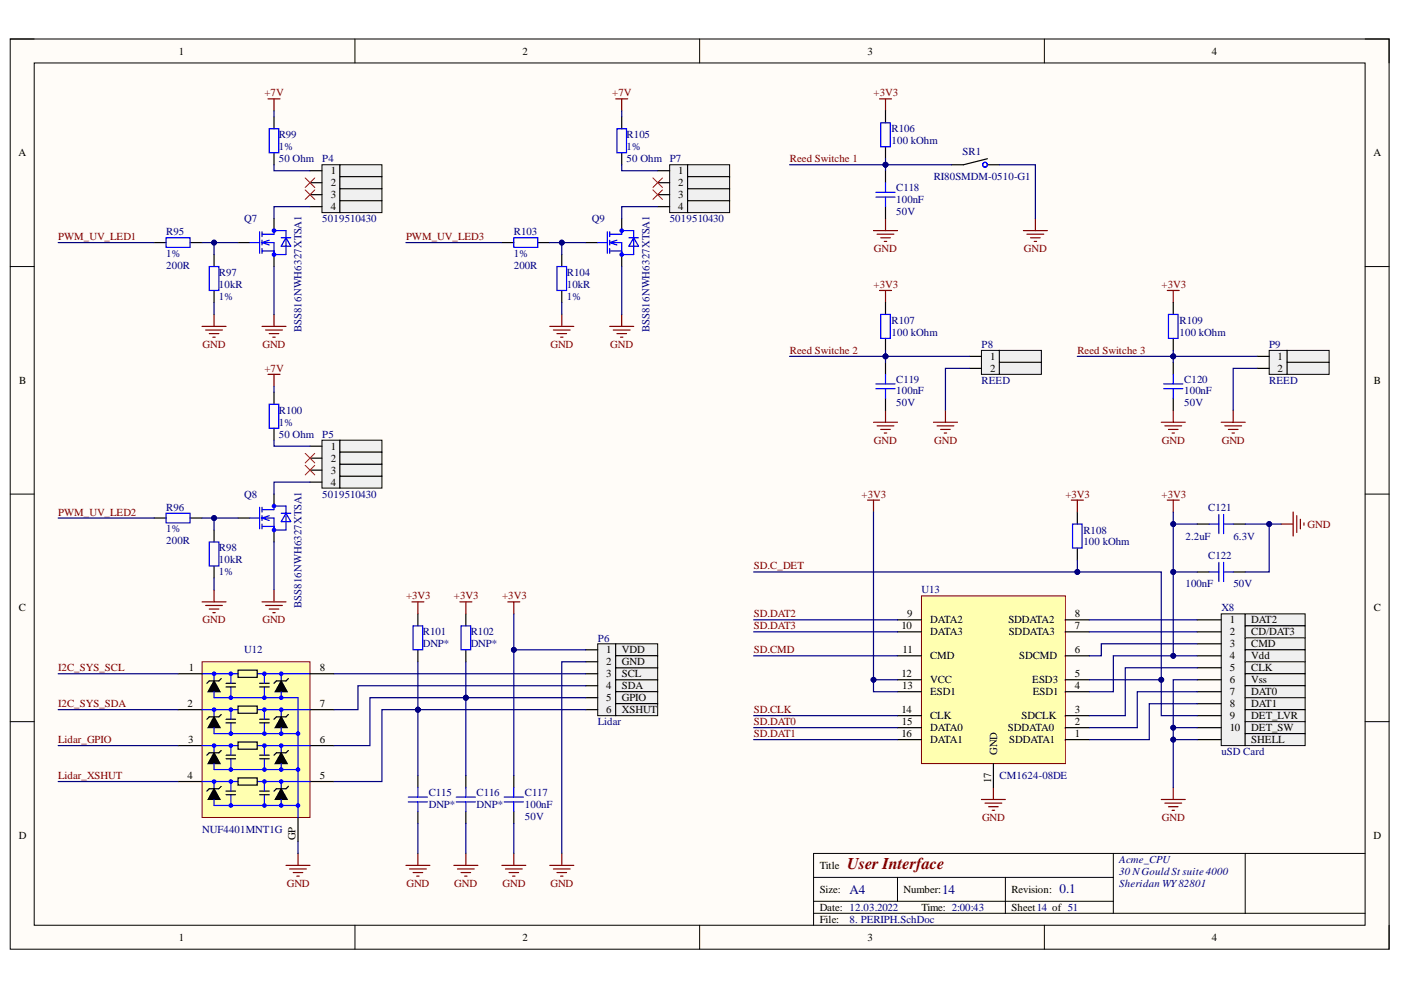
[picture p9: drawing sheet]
<svg xmlns="http://www.w3.org/2000/svg" width="297mm" height="210mm" viewBox="0 0 297 210" stroke-linecap="round" stroke-linejoin="round" font-family="sans-serif">
<path d="M2.2 8.3h292.3v193h-292.3z" fill-rule="evenodd" fill="#fffcf8"/>
<path d="M2.2 8.3h292.3v193h-292.3z" fill="none" stroke="#000" stroke-width=".21"/>
<path d="M7.3 13.3h282.1v182.9h-282.1z" fill-rule="evenodd" fill="#fffcf8"/>
<g fill="none" stroke="#000" stroke-width=".21">
<path d="M2.2 8.3h5.1M7.3 13.3h282.1v182.9h-282.1zM75.3 8.3v5M148.3 8.3v5M221.4 8.3v5M289.4 8.3h5.1v5M2.2 56.5h5.1M289.4 56.5h5.1M2.2 104.8h5.1M289.4 104.8h5.1M2.2 153h5.1M289.4 153h5.1"/>
<path d="M75.3 196.2v5.1M148.3 196.2v5.1M172.5 186h63.5M172.5 193.6h116.9M172.5 191.1h63.5M190.3 186v5.1M213.2 186v7.6M221.4 196.2v5.1M236 180.9v12.7M264 180.9v12.7M289.4 180.9h-116.9v15.3M294.5 196.2v5.1"/>
</g>
<path d="M187.7 23.5v2.5M187.7 31.1v2.6M209.4 33.7l-5.1 1.2h-2.6M209.4 34.9h2.5M50.5 51.4h2.5M58.1 46.4v2.5M58.1 54v2.5M187.7 64.1v2.6M187.7 71.7v2.6M248.8 64.1v2.6M248.8 71.7v2.6" fill="none" stroke="#000" stroke-width=".25"/>
<g fill="none" stroke="#00f" stroke-width=".25">
<path d="M186.7 26h2.1v5.1h-2.1zM53 51.4h2M55 49.1v4.6M55.6 53.2h2.5M55.6 49.7h2.5v-.8h2.5v5.1h-2.5v-2.6h-2.5M55.6 49.1v1.1M55.6 50.9v1M55.6 52.7v1M59.6 50.4h2.1M186.7 66.7h2.1v5h-2.1zM247.7 66.7h2.1v5h-2.1z"/>
<circle cx="208.8" cy="34.9" r=".51"/>
</g>
<g fill="none" stroke="#800000" stroke-width=".25">
<path d="M186.5 21h2.5M187.7 21v2.5M185.2 48.9h5.1M186 49.7h3.5M186.7 50.4h2.1M187.5 51.2h.5M187.7 46.4v2.5M217 48.9h5.1M217.7 49.7h3.6M218.5 50.4h2M219.3 51.2h.5M219.5 46.4v2.5"/>
<path d="M186.5 61.6h2.5M187.7 61.6v2.5M247.5 61.6h2.5M248.8 61.6v2.5M185.2 89.5h5.1M186 90.3h3.5M186.7 91.1h2.1M187.5 91.8h.5M187.7 87v2.5M197.9 89.5h5.1M198.7 90.3h3.5M199.4 91.1h2.1"/>
<path d="M200.2 91.8h.5M200.5 87v2.5M246.2 89.5h5.1M247 90.3h3.5M247.7 91.1h2.1M248.5 91.8h.5M248.8 87v2.5M258.9 89.5h5.1M259.7 90.3h3.5M260.4 91.1h2.1M261.2 91.8h.5M261.5 87v2.5"/>
</g>
<circle cx="58.1" cy="48.9" r=".38" fill="#00f"/>
<circle cx="58.1" cy="48.9" r=".38" fill="none" stroke="#00f" stroke-width=".21"/>
<circle cx="58.1" cy="54" r=".38" fill="#00f"/>
<circle cx="58.1" cy="54" r=".38" fill="none" stroke="#00f" stroke-width=".21"/>
<path d="M57.1 27.3h2v5.1h-2zM35.2 50.4h5.1v2h-5.1zM44.4 56.5h2v5.1h-2zM57.1 50.9l-1.5 .5 1.5 .5M60.6 50.4l1.1 1.8h-2.1z" fill="none" stroke="#00f" stroke-width=".25"/>
<path d="M58.1 24.8v2.5M58.1 32.4v2.5M32.7 51.4h2.5M40.3 51.4h2.5M45.4 54v2.5M45.4 61.6v2.5" fill="none" stroke="#000" stroke-width=".25"/>
<path d="M56.8 21h2.6M58.1 21v2.5M42.8 69.2h5.1M43.6 70h3.6M44.4 70.7h2M45.1 71.5h.5M45.4 66.7v2.5M55.6 69.2h5M56.3 70h3.6M57.1 70.7h2M57.8 71.5h.5M58.1 66.7v2.5" fill="none" stroke="#800000" stroke-width=".25"/>
<path d="M68.3 34.9h3.8v10.2h-3.8z" fill-rule="evenodd" fill="#f0f0f0"/>
<path d="M68.3 34.9h3.8v10.2h-3.8z" fill="none" stroke="#000" stroke-width=".21"/>
<path d="M72.1 34.9h8.9v2.6h-8.9z" fill-rule="evenodd" fill="#f0f0f0"/>
<path d="M72.1 34.9h8.9v2.6h-8.9z" fill="none" stroke="#000" stroke-width=".21"/>
<path d="M72.1 42.5h8.9v2.6h-8.9z" fill-rule="evenodd" fill="#f0f0f0"/>
<path d="M72.1 42.5h8.9v2.6h-8.9z" fill="none" stroke="#000" stroke-width=".21"/>
<path d="M72.1 40h8.9v2.5h-8.9z" fill-rule="evenodd" fill="#f0f0f0"/>
<path d="M72.1 40h8.9v2.5h-8.9z" fill="none" stroke="#000" stroke-width=".21"/>
<path d="M72.1 37.5h8.9v2.5h-8.9z" fill-rule="evenodd" fill="#f0f0f0"/>
<path d="M72.1 37.5h8.9v2.5h-8.9z" fill="none" stroke="#000" stroke-width=".21"/>
<path d="M65.7 36.2h2.6M65.7 38.7h2.6M65.7 41.3h2.6M65.7 43.8h2.6M50.5 109.8h2.5M58.1 104.8v2.5M58.1 112.4v2.5" fill="none" stroke="#000" stroke-width=".25"/>
<path d="M64.7 37.7l2 2M66.7 37.7l-2 2M64.7 40.3l2 2M66.7 40.3l-2 2" fill="none" stroke="#f00" stroke-width=".21"/>
<path d="M53 109.8h2M55 107.6v4.5M55.6 111.6h2.5M55.6 108.1h2.5v-.8h2.5v5.1h-2.5v-2.6h-2.5M55.6 107.6v1M55.6 109.3v1M55.6 111.1v1M59.6 108.8h2.1" fill="none" stroke="#00f" stroke-width=".25"/>
<circle cx="58.1" cy="107.3" r=".38" fill="#00f"/>
<circle cx="58.1" cy="107.3" r=".38" fill="none" stroke="#00f" stroke-width=".21"/>
<circle cx="58.1" cy="112.4" r=".38" fill="#00f"/>
<circle cx="58.1" cy="112.4" r=".38" fill="none" stroke="#00f" stroke-width=".21"/>
<path d="M57.1 85.7h2v5.1h-2zM35.2 108.8h5.1v2.1h-5.1zM44.4 114.9h2v5.1h-2zM57.1 109.3l-1.5 .5 1.5 .5M60.6 108.8l1.1 1.8h-2.1z" fill="none" stroke="#00f" stroke-width=".25"/>
<path d="M58.1 83.2v2.5M58.1 90.8v2.5M32.7 109.8h2.5M40.3 109.8h2.5M45.4 112.4v2.5M45.4 120v2.5" fill="none" stroke="#000" stroke-width=".25"/>
<path d="M42.8 127.6h5.1M43.6 128.4h3.6M44.4 129.1h2M45.1 129.9h.5M45.4 125.1v2.5M55.6 127.6h5M56.3 128.4h3.6M57.1 129.1h2M57.8 129.9h.5M58.1 125.1v2.5" fill="none" stroke="#800000" stroke-width=".25"/>
<path d="M68.3 93.3h3.8v10.2h-3.8z" fill-rule="evenodd" fill="#f0f0f0"/>
<path d="M68.3 93.3h3.8v10.2h-3.8z" fill="none" stroke="#000" stroke-width=".21"/>
<path d="M72.1 93.3h8.9v2.6h-8.9z" fill-rule="evenodd" fill="#f0f0f0"/>
<path d="M72.1 93.3h8.9v2.6h-8.9z" fill="none" stroke="#000" stroke-width=".21"/>
<path d="M72.1 101h8.9v2.5h-8.9z" fill-rule="evenodd" fill="#f0f0f0"/>
<path d="M72.1 101h8.9v2.5h-8.9z" fill="none" stroke="#000" stroke-width=".21"/>
<path d="M72.1 98.4h8.9v2.6h-8.9z" fill-rule="evenodd" fill="#f0f0f0"/>
<path d="M72.1 98.4h8.9v2.6h-8.9z" fill="none" stroke="#000" stroke-width=".21"/>
<path d="M72.1 95.9h8.9v2.5h-8.9z" fill-rule="evenodd" fill="#f0f0f0"/>
<path d="M72.1 95.9h8.9v2.5h-8.9z" fill="none" stroke="#000" stroke-width=".21"/>
<path d="M124.2 51.4h2.5M131.8 46.4v2.5M131.8 54v2.5M65.7 94.6h2.6M65.7 97.1h2.6M65.7 99.7h2.6M65.7 102.2h2.6" fill="none" stroke="#000" stroke-width=".25"/>
<path d="M64.7 96.1l2 2.1M64.7 98.7l2 2M66.7 96.1l-2 2.1M66.7 98.7l-2 2" fill="none" stroke="#f00" stroke-width=".21"/>
<path d="M126.7 51.4h2.1M128.8 49.1v4.6M129.3 53.2h2.5M129.3 49.7h2.5v-.8h2.6v5.1h-2.6v-2.6h-2.5M129.3 49.1v1.1M129.3 50.9v1M129.3 52.7v1M133.3 50.4h2.1" fill="none" stroke="#00f" stroke-width=".25"/>
<circle cx="131.8" cy="48.9" r=".38" fill="#00f"/>
<circle cx="131.8" cy="48.9" r=".38" fill="none" stroke="#00f" stroke-width=".21"/>
<circle cx="131.8" cy="54" r=".38" fill="#00f"/>
<circle cx="131.8" cy="54" r=".38" fill="none" stroke="#00f" stroke-width=".21"/>
<path d="M130.8 27.3h2v5.1h-2zM108.9 50.4h5.1v2h-5.1zM118.1 56.5h2v5.1h-2zM130.8 50.9l-1.5 .5 1.5 .5M134.4 50.4l1 1.8h-2.1z" fill="none" stroke="#00f" stroke-width=".25"/>
<path d="M131.8 24.8v2.5M131.8 32.4v2.5M106.4 51.4h2.5M114 51.4h2.6M119.1 54v2.5M119.1 61.6v2.5" fill="none" stroke="#000" stroke-width=".25"/>
<path d="M116.6 69.2h5M117.3 70h3.6M118.1 70.7h2M118.9 71.5h.5M119.1 66.7v2.5M129.3 69.2h5.1M130 70h3.6M130.8 70.7h2M131.6 71.5h.5M131.8 66.7v2.5" fill="none" stroke="#800000" stroke-width=".25"/>
<path d="M142 34.9h3.8v10.2h-3.8z" fill-rule="evenodd" fill="#f0f0f0"/>
<path d="M142 34.9h3.8v10.2h-3.8z" fill="none" stroke="#000" stroke-width=".21"/>
<path d="M145.8 34.9h8.9v2.6h-8.9z" fill-rule="evenodd" fill="#f0f0f0"/>
<path d="M145.8 34.9h8.9v2.6h-8.9z" fill="none" stroke="#000" stroke-width=".21"/>
<path d="M145.8 42.5h8.9v2.6h-8.9z" fill-rule="evenodd" fill="#f0f0f0"/>
<path d="M145.8 42.5h8.9v2.6h-8.9z" fill="none" stroke="#000" stroke-width=".21"/>
<path d="M145.8 40h8.9v2.5h-8.9z" fill-rule="evenodd" fill="#f0f0f0"/>
<path d="M145.8 40h8.9v2.5h-8.9z" fill="none" stroke="#000" stroke-width=".21"/>
<path d="M145.8 37.5h8.9v2.5h-8.9z" fill-rule="evenodd" fill="#f0f0f0"/>
<path d="M145.8 37.5h8.9v2.5h-8.9z" fill="none" stroke="#000" stroke-width=".21"/>
<path d="M139.4 36.2h2.6M139.4 38.7h2.6M139.4 41.3h2.6M139.4 43.8h2.6M253.8 111.1h2.6M261.5 111.1h2.5M253.8 121.3h2.6M261.5 121.3h2.5" fill="none" stroke="#000" stroke-width=".25"/>
<path d="M138.4 37.7l2.1 2M140.5 37.7l-2.1 2M138.4 40.3l2.1 2M140.5 40.3l-2.1 2" fill="none" stroke="#f00" stroke-width=".21"/>
<path d="M247.5 106h2.5M248.8 106v2.6M271.6 111.1h2.6M274.2 108.6v5M274.9 109.3v3.6M275.7 110.1v2M276.5 110.9v.5M208.1 169.5h5.1M208.8 170.3h3.6M209.6 171h2M210.4 171.8h.5M210.6 167v2.5" fill="none" stroke="#800000" stroke-width=".25"/>
<path d="M256.4 111.1h2M258.4 109.1v4M258.4 119.2v4.1M259.4 109.1v4M259.4 119.2v4.1M259.4 111.1h2.1M256.4 121.3h2M259.4 121.3h2.1" fill="none" stroke="#00f" stroke-width=".25"/>
<path d="M258.9 130.2h5.1v27.9h-5.1z" fill-rule="evenodd" fill="#f0f0f0"/>
<path d="M258.9 130.2h5.1v27.9h-5.1z" fill="none" stroke="#000" stroke-width=".21"/>
<path d="M264 130.2h12.7v2.5h-12.7z" fill-rule="evenodd" fill="#f0f0f0"/>
<path d="M264 130.2h12.7v2.5h-12.7z" fill="none" stroke="#000" stroke-width=".21"/>
<path d="M264 132.7h12.7v2.5h-12.7z" fill-rule="evenodd" fill="#f0f0f0"/>
<path d="M264 132.7h12.7v2.5h-12.7z" fill="none" stroke="#000" stroke-width=".21"/>
<path d="M264 135.2h12.7v2.6h-12.7z" fill-rule="evenodd" fill="#f0f0f0"/>
<path d="M264 135.2h12.7v2.6h-12.7z" fill="none" stroke="#000" stroke-width=".21"/>
<path d="M264 137.8h12.7v2.5h-12.7z" fill-rule="evenodd" fill="#f0f0f0"/>
<path d="M264 137.8h12.7v2.5h-12.7z" fill="none" stroke="#000" stroke-width=".21"/>
<path d="M264 140.3h12.7v2.6h-12.7z" fill-rule="evenodd" fill="#f0f0f0"/>
<path d="M264 140.3h12.7v2.6h-12.7z" fill="none" stroke="#000" stroke-width=".21"/>
<path d="M264 142.9h12.7v2.5h-12.7z" fill-rule="evenodd" fill="#f0f0f0"/>
<path d="M264 142.9h12.7v2.5h-12.7z" fill="none" stroke="#000" stroke-width=".21"/>
<path d="M264 145.4h12.7v2.5h-12.7z" fill-rule="evenodd" fill="#f0f0f0"/>
<path d="M264 145.4h12.7v2.5h-12.7z" fill="none" stroke="#000" stroke-width=".21"/>
<path d="M264 147.9h12.7v2.6h-12.7z" fill-rule="evenodd" fill="#f0f0f0"/>
<path d="M264 147.9h12.7v2.6h-12.7z" fill="none" stroke="#000" stroke-width=".21"/>
<path d="M264 150.5h12.7v2.5h-12.7z" fill-rule="evenodd" fill="#f0f0f0"/>
<path d="M264 150.5h12.7v2.5h-12.7z" fill="none" stroke="#000" stroke-width=".21"/>
<path d="M264 153h12.7v2.6h-12.7z" fill-rule="evenodd" fill="#f0f0f0"/>
<path d="M264 153h12.7v2.6h-12.7z" fill="none" stroke="#000" stroke-width=".21"/>
<path d="M264 155.6h12.7v2.5h-12.7z" fill-rule="evenodd" fill="#f0f0f0"/>
<path d="M264 155.6h12.7v2.5h-12.7z" fill="none" stroke="#000" stroke-width=".21"/>
<path d="M253.8 131.4h5.1M253.8 134h5.1M253.8 136.5h5.1M253.8 139h5.1M253.8 156.8h5.1M253.8 141.6h5.1M253.8 144.1h5.1M253.8 146.7h5.1M253.8 149.2h5.1M253.8 151.7h5.1M253.8 154.3h5.1" fill="none" stroke="#000" stroke-width=".25"/>
<path d="M195.4 126.3h30.5v35.6h-30.5z" fill-rule="evenodd" fill="#ffffb0"/>
<path d="M195.4 126.3h30.5v35.6h-30.5z" fill="none" stroke="#800000" stroke-width=".21"/>
<g fill="none" stroke="#000" stroke-width=".25">
<path d="M187.7 36.2v2.5M187.7 43.8v2.6M187.7 76.8v2.6M248.8 76.8v2.6M187.7 84.5v2.5M248.8 84.5v2.5M228.4 108.6v2.5M228.4 116.2v2.5M190.3 139h5.1M190.3 134h5.1M190.3 131.4h5.1M225.9 139h5.1"/>
<path d="M225.9 134h5.1M225.9 131.4h5.1M190.3 156.8h5.1M190.3 151.7h5.1M190.3 146.7h5.1M190.3 144.1h5.1M190.3 154.3h5.1M225.9 156.8h5.1M225.9 151.7h5.1M225.9 146.7h5.1M225.9 144.1h5.1M225.9 154.3h5.1"/>
<path d="M210.6 161.9v5.1"/>
</g>
<g fill="none" stroke="#800000" stroke-width=".25">
<path d="M130.5 21h2.6M131.8 21v2.5M56.8 79.4h2.6M58.1 79.4v2.5M183.9 106h2.6M185.2 106v2.6M227.1 106h2.6M228.4 106v2.6M246.2 169.5h5.1M247 170.3h3.5M247.7 171h2.1M248.5 171.8h.5"/>
<path d="M248.8 167v2.5"/>
</g>
<g fill="none" stroke="#00f" stroke-width=".25">
<path d="M187.7 38.7v2.1M185.7 41.8h4.1M185.7 40.8h4.1M187.7 41.8v2M187.7 79.4v2M248.8 79.4v2M185.7 82.4h4.1M185.7 81.4h4.1M187.7 82.4v2.1M246.7 82.4h4.1M246.7 81.4h4.1M248.8 82.4v2.1"/>
<path d="M227.4 111.1h2v5.1h-2z"/>
</g>
<path d="M208.1 74.3h3.8v5.1h-3.8z" fill-rule="evenodd" fill="#f0f0f0"/>
<path d="M208.1 74.3h3.8v5.1h-3.8z" fill="none" stroke="#000" stroke-width=".21"/>
<path d="M211.9 74.3h8.9v2.5h-8.9z" fill-rule="evenodd" fill="#f0f0f0"/>
<path d="M211.9 74.3h8.9v2.5h-8.9z" fill="none" stroke="#000" stroke-width=".21"/>
<path d="M211.9 76.8h8.9v2.6h-8.9z" fill-rule="evenodd" fill="#f0f0f0"/>
<path d="M211.9 76.8h8.9v2.6h-8.9z" fill="none" stroke="#000" stroke-width=".21"/>
<path d="M205.5 75.6h2.6M205.5 78.1h2.6" fill="none" stroke="#000" stroke-width=".25"/>
<path d="M269.1 74.3h3.8v5.1h-3.8z" fill-rule="evenodd" fill="#f0f0f0"/>
<path d="M269.1 74.3h3.8v5.1h-3.8z" fill="none" stroke="#000" stroke-width=".21"/>
<path d="M272.9 74.3h8.9v2.5h-8.9z" fill-rule="evenodd" fill="#f0f0f0"/>
<path d="M272.9 74.3h8.9v2.5h-8.9z" fill="none" stroke="#000" stroke-width=".21"/>
<path d="M272.9 76.8h8.9v2.6h-8.9z" fill-rule="evenodd" fill="#f0f0f0"/>
<path d="M272.9 76.8h8.9v2.6h-8.9z" fill="none" stroke="#000" stroke-width=".21"/>
<path d="M266.5 75.6h2.6M266.5 78.1h2.6" fill="none" stroke="#000" stroke-width=".25"/>
<path d="M42.8 140.3h22.9v33h-22.9z" fill-rule="evenodd" fill="#ffffb0"/>
<path d="M42.8 140.3h22.9v33h-22.9z" fill="none" stroke="#800000" stroke-width=".21"/>
<path d="M42.8 142.9h7.7M45.4 147.9h14.2M54.5 142.9h11.2M56.1 142.9v2M56.1 145.6v2.3" fill="none" stroke="#00f" stroke-width=".25"/>
<path d="M37.8 142.9h5M37.8 150.5h5M37.8 158.1h5M50.5 142.1h4v1.5h-4zM55 144.9h2.1M65.7 142.9h5.1M65.7 150.5h5.1M65.7 158.1h5.1M37.8 165.7h5M63.2 173.3v5.1M65.7 165.7h5.1" fill="none" stroke="#000" stroke-width=".25"/>
<circle cx="56.1" cy="142.8" r=".38" fill="#00f"/>
<circle cx="56.1" cy="142.8" r=".38" fill="none" stroke="#00f" stroke-width=".21"/>
<path d="M55 145.6h2.1" fill="none" stroke="#000" stroke-width=".25"/>
<path d="M45.4 142.9v1.5" fill="none" stroke="#00f" stroke-width=".25"/>
<circle cx="45.4" cy="142.8" r=".38" fill="#00f"/>
<circle cx="45.4" cy="142.8" r=".38" fill="none" stroke="#00f" stroke-width=".21"/>
<path d="M45.4 144.4l1.3 2.3h-2.6z" fill="#000"/>
<path d="M45.4 144.4l1.3 2.3h-2.6zM46.9 143.9l-.5 .5h-2l-.5 .5" fill="none" stroke="#000" stroke-width=".25"/>
<path d="M45.4 146.7v1.2M59.6 142.9v1.5" fill="none" stroke="#00f" stroke-width=".25"/>
<circle cx="59.6" cy="142.8" r=".38" fill="#00f"/>
<circle cx="59.6" cy="142.8" r=".38" fill="none" stroke="#00f" stroke-width=".21"/>
<path d="M59.6 144.4l1.3 2.3h-2.6z" fill="#000"/>
<path d="M59.6 144.4l1.3 2.3h-2.6zM61.1 143.9l-.5 .5h-2l-.5 .5" fill="none" stroke="#000" stroke-width=".25"/>
<path d="M59.6 146.7v1.2" fill="none" stroke="#00f" stroke-width=".25"/>
<circle cx="56.1" cy="147.9" r=".38" fill="#00f"/>
<circle cx="56.1" cy="147.9" r=".38" fill="none" stroke="#00f" stroke-width=".21"/>
<path d="M47.9 144.9h2.1" fill="none" stroke="#000" stroke-width=".25"/>
<path d="M48.9 142.9v2M48.9 145.6v2.3" fill="none" stroke="#00f" stroke-width=".25"/>
<circle cx="48.9" cy="142.8" r=".38" fill="#00f"/>
<circle cx="48.9" cy="142.8" r=".38" fill="none" stroke="#00f" stroke-width=".21"/>
<path d="M47.9 145.6h2.1M50.5 149.7h4v1.5h-4zM55 152.5h2.1" fill="none" stroke="#000" stroke-width=".25"/>
<path d="M42.8 150.5h7.7M45.4 155.5h17.8M54.5 150.5h11.2M56.1 150.5v2M56.1 153.3v2.2" fill="none" stroke="#00f" stroke-width=".25"/>
<circle cx="56.1" cy="150.5" r=".38" fill="#00f"/>
<circle cx="56.1" cy="150.5" r=".38" fill="none" stroke="#00f" stroke-width=".21"/>
<path d="M55 153.3h2.1" fill="none" stroke="#000" stroke-width=".25"/>
<path d="M45.4 150.5v1.5" fill="none" stroke="#00f" stroke-width=".25"/>
<circle cx="45.4" cy="150.5" r=".38" fill="#00f"/>
<circle cx="45.4" cy="150.5" r=".38" fill="none" stroke="#00f" stroke-width=".21"/>
<path d="M45.4 152l1.3 2.3h-2.6z" fill="#000"/>
<path d="M45.4 152l1.3 2.3h-2.6zM46.9 151.5l-.5 .5h-2l-.5 .5" fill="none" stroke="#000" stroke-width=".25"/>
<path d="M45.4 154.3v1.2M59.6 150.5v1.5" fill="none" stroke="#00f" stroke-width=".25"/>
<circle cx="59.6" cy="150.5" r=".38" fill="#00f"/>
<circle cx="59.6" cy="150.5" r=".38" fill="none" stroke="#00f" stroke-width=".21"/>
<path d="M59.6 152l1.3 2.3h-2.6z" fill="#000"/>
<path d="M59.6 152l1.3 2.3h-2.6zM61.1 151.5l-.5 .5h-2l-.5 .5" fill="none" stroke="#000" stroke-width=".25"/>
<path d="M59.6 154.3v1.2" fill="none" stroke="#00f" stroke-width=".25"/>
<circle cx="56.1" cy="155.5" r=".38" fill="#00f"/>
<circle cx="56.1" cy="155.5" r=".38" fill="none" stroke="#00f" stroke-width=".21"/>
<path d="M47.9 152.5h2.1" fill="none" stroke="#000" stroke-width=".25"/>
<path d="M48.9 150.5v2M48.9 153.3v2.2" fill="none" stroke="#00f" stroke-width=".25"/>
<circle cx="48.9" cy="150.5" r=".38" fill="#00f"/>
<circle cx="48.9" cy="150.5" r=".38" fill="none" stroke="#00f" stroke-width=".21"/>
<path d="M47.9 153.3h2.1" fill="none" stroke="#000" stroke-width=".25"/>
<circle cx="48.9" cy="155.5" r=".38" fill="#00f"/>
<circle cx="48.9" cy="155.5" r=".38" fill="none" stroke="#00f" stroke-width=".21"/>
<path d="M42.8 158.1h7.7M54.5 158.1h11.2M56.1 158.1v2M45.4 163.2h17.8M56.1 160.9v2.3" fill="none" stroke="#00f" stroke-width=".25"/>
<path d="M50.5 157.3h4v1.6h-4zM55 160.1h2.1" fill="none" stroke="#000" stroke-width=".25"/>
<circle cx="56.1" cy="158.1" r=".38" fill="#00f"/>
<circle cx="56.1" cy="158.1" r=".38" fill="none" stroke="#00f" stroke-width=".21"/>
<path d="M55 160.9h2.1" fill="none" stroke="#000" stroke-width=".25"/>
<path d="M45.4 158.1v1.5" fill="none" stroke="#00f" stroke-width=".25"/>
<circle cx="45.4" cy="158.1" r=".38" fill="#00f"/>
<circle cx="45.4" cy="158.1" r=".38" fill="none" stroke="#00f" stroke-width=".21"/>
<path d="M45.4 159.6l1.3 2.3h-2.6z" fill="#000"/>
<path d="M45.4 159.6l1.3 2.3h-2.6zM46.9 159.1l-.5 .5h-2l-.5 .5" fill="none" stroke="#000" stroke-width=".25"/>
<path d="M59.6 158.1v1.5M45.4 161.9v1.3" fill="none" stroke="#00f" stroke-width=".25"/>
<circle cx="59.6" cy="158.1" r=".38" fill="#00f"/>
<circle cx="59.6" cy="158.1" r=".38" fill="none" stroke="#00f" stroke-width=".21"/>
<path d="M59.6 159.6l1.3 2.3h-2.6z" fill="#000"/>
<path d="M59.6 159.6l1.3 2.3h-2.6zM61.1 159.1l-.5 .5h-2l-.5 .5" fill="none" stroke="#000" stroke-width=".25"/>
<path d="M59.6 161.9v1.3" fill="none" stroke="#00f" stroke-width=".25"/>
<circle cx="56.1" cy="163.2" r=".38" fill="#00f"/>
<circle cx="56.1" cy="163.2" r=".38" fill="none" stroke="#00f" stroke-width=".21"/>
<path d="M47.9 160.1h2.1" fill="none" stroke="#000" stroke-width=".25"/>
<path d="M48.9 158.1v2M48.9 160.9v2.3" fill="none" stroke="#00f" stroke-width=".25"/>
<circle cx="48.9" cy="158.1" r=".38" fill="#00f"/>
<circle cx="48.9" cy="158.1" r=".38" fill="none" stroke="#00f" stroke-width=".21"/>
<path d="M47.9 160.9h2.1" fill="none" stroke="#000" stroke-width=".25"/>
<circle cx="48.9" cy="163.2" r=".38" fill="#00f"/>
<circle cx="48.9" cy="163.2" r=".38" fill="none" stroke="#00f" stroke-width=".21"/>
<path d="M42.8 165.7h7.7M45.4 170.8h17.8M54.5 165.7h11.2M56.1 165.7v2M56.1 168.5v2.3" fill="none" stroke="#00f" stroke-width=".25"/>
<path d="M50.5 164.9h4v1.6h-4zM55 167.7h2.1" fill="none" stroke="#000" stroke-width=".25"/>
<circle cx="56.1" cy="165.7" r=".38" fill="#00f"/>
<circle cx="56.1" cy="165.7" r=".38" fill="none" stroke="#00f" stroke-width=".21"/>
<path d="M55 168.5h2.1" fill="none" stroke="#000" stroke-width=".25"/>
<path d="M45.4 165.7v1.5" fill="none" stroke="#00f" stroke-width=".25"/>
<circle cx="45.4" cy="165.7" r=".38" fill="#00f"/>
<circle cx="45.4" cy="165.7" r=".38" fill="none" stroke="#00f" stroke-width=".21"/>
<path d="M45.4 167.2l1.3 2.3h-2.6z" fill="#000"/>
<path d="M45.4 167.2l1.3 2.3h-2.6zM46.9 166.7l-.5 .5h-2l-.5 .5" fill="none" stroke="#000" stroke-width=".25"/>
<path d="M45.4 169.5v1.3M59.6 165.7v1.5" fill="none" stroke="#00f" stroke-width=".25"/>
<circle cx="59.6" cy="165.7" r=".38" fill="#00f"/>
<circle cx="59.6" cy="165.7" r=".38" fill="none" stroke="#00f" stroke-width=".21"/>
<path d="M59.6 167.2l1.3 2.3h-2.6z" fill="#000"/>
<path d="M59.6 167.2l1.3 2.3h-2.6zM61.1 166.7l-.5 .5h-2l-.5 .5" fill="none" stroke="#000" stroke-width=".25"/>
<path d="M59.6 169.5v1.3" fill="none" stroke="#00f" stroke-width=".25"/>
<circle cx="56.1" cy="170.8" r=".38" fill="#00f"/>
<circle cx="56.1" cy="170.8" r=".38" fill="none" stroke="#00f" stroke-width=".21"/>
<path d="M47.9 167.7h2.1" fill="none" stroke="#000" stroke-width=".25"/>
<path d="M48.9 165.7v2M48.9 168.5v2.3" fill="none" stroke="#00f" stroke-width=".25"/>
<circle cx="48.9" cy="165.7" r=".38" fill="#00f"/>
<circle cx="48.9" cy="165.7" r=".38" fill="none" stroke="#00f" stroke-width=".21"/>
<path d="M47.9 168.5h2.1" fill="none" stroke="#000" stroke-width=".25"/>
<circle cx="48.9" cy="170.8" r=".38" fill="#00f"/>
<circle cx="48.9" cy="170.8" r=".38" fill="none" stroke="#00f" stroke-width=".21"/>
<circle cx="48.9" cy="147.9" r=".38" fill="#00f"/>
<circle cx="48.9" cy="147.9" r=".38" fill="none" stroke="#00f" stroke-width=".21"/>
<circle cx="59.6" cy="147.9" r=".38" fill="#00f"/>
<circle cx="59.6" cy="147.9" r=".38" fill="none" stroke="#00f" stroke-width=".21"/>
<circle cx="59.6" cy="155.5" r=".38" fill="#00f"/>
<circle cx="59.6" cy="155.5" r=".38" fill="none" stroke="#00f" stroke-width=".21"/>
<circle cx="59.6" cy="163.2" r=".38" fill="#00f"/>
<circle cx="59.6" cy="163.2" r=".38" fill="none" stroke="#00f" stroke-width=".21"/>
<circle cx="59.6" cy="170.8" r=".38" fill="#00f"/>
<circle cx="59.6" cy="170.8" r=".38" fill="none" stroke="#00f" stroke-width=".21"/>
<path d="M59.6 147.9h3.6v25.4" fill="none" stroke="#00f" stroke-width=".25"/>
<circle cx="63.2" cy="163.2" r=".38" fill="#00f"/>
<circle cx="63.2" cy="163.2" r=".38" fill="none" stroke="#00f" stroke-width=".21"/>
<circle cx="63.2" cy="170.8" r=".38" fill="#00f"/>
<circle cx="63.2" cy="170.8" r=".38" fill="none" stroke="#00f" stroke-width=".21"/>
<circle cx="63.2" cy="155.5" r=".38" fill="#00f"/>
<circle cx="63.2" cy="155.5" r=".38" fill="none" stroke="#00f" stroke-width=".21"/>
<path d="M126.7 136.5h3.8v15.2h-3.8z" fill-rule="evenodd" fill="#f0f0f0"/>
<path d="M126.7 136.5h3.8v15.2h-3.8z" fill="none" stroke="#000" stroke-width=".21"/>
<path d="M130.5 136.5h8.9v2.5h-8.9z" fill-rule="evenodd" fill="#f0f0f0"/>
<path d="M130.5 136.5h8.9v2.5h-8.9z" fill="none" stroke="#000" stroke-width=".21"/>
<path d="M130.5 144.1h8.9v2.6h-8.9z" fill-rule="evenodd" fill="#f0f0f0"/>
<path d="M130.5 144.1h8.9v2.6h-8.9z" fill="none" stroke="#000" stroke-width=".21"/>
<path d="M130.5 141.6h8.9v2.5h-8.9z" fill-rule="evenodd" fill="#f0f0f0"/>
<path d="M130.5 141.6h8.9v2.5h-8.9z" fill="none" stroke="#000" stroke-width=".21"/>
<path d="M130.5 139h8.9v2.6h-8.9z" fill-rule="evenodd" fill="#f0f0f0"/>
<path d="M130.5 139h8.9v2.6h-8.9z" fill="none" stroke="#000" stroke-width=".21"/>
<path d="M130.5 146.7h8.9v2.5h-8.9z" fill-rule="evenodd" fill="#f0f0f0"/>
<path d="M130.5 146.7h8.9v2.5h-8.9z" fill="none" stroke="#000" stroke-width=".21"/>
<path d="M130.5 149.2h8.9v2.5h-8.9z" fill-rule="evenodd" fill="#f0f0f0"/>
<path d="M130.5 149.2h8.9v2.5h-8.9z" fill="none" stroke="#000" stroke-width=".21"/>
<g fill="none" stroke="#000" stroke-width=".25">
<path d="M88.6 130.2v2.5M88.6 137.8v2.5M98.8 130.2v2.5M98.8 137.8v2.5M124.2 137.8h2.5M124.2 140.3h2.5M124.2 142.9h2.5M124.2 145.4h2.5M124.2 147.9h2.5M124.2 150.5h2.5M88.6 164.4v2.6M88.6 172.1v2.5"/>
<path d="M98.8 164.4v2.6M98.8 172.1v2.5M108.9 164.4v2.6M108.9 172.1v2.5"/>
</g>
<g fill="none" stroke="#800000" stroke-width=".25">
<path d="M87.3 127.6h2.6M88.6 127.6v2.6M97.5 127.6h2.5M98.8 127.6v2.6M107.7 127.6h2.5M108.9 127.6v2.6M60.6 183.5h5.1M61.4 184.2h3.6M62.2 185h2M62.9 185.8h.5M63.2 180.9v2.6M86.1 183.5h5"/>
<path d="M86.8 184.2h3.6M87.6 185h2M88.3 185.8h.6M88.6 180.9v2.6M96.2 183.5h5.1M97 184.2h3.6M97.8 185h2M98.5 185.8h.5M98.8 180.9v2.6M106.4 183.5h5.1M107.2 184.2h3.5M107.9 185h2.1"/>
<path d="M108.7 185.8h.5M108.9 180.9v2.6M116.6 183.5h5.1M117.3 184.2h3.6M118.1 185h2M118.9 185.8h.5M119.1 180.9v2.6"/>
</g>
<g fill="none" stroke="#00f" stroke-width=".25">
<path d="M87.6 132.7h2v5.1h-2zM97.8 132.7h2v5.1h-2zM86.6 169h4M86.6 170h4M88.6 167v2M88.6 170v2.1M96.7 169h4.1M96.7 170h4.1M98.8 167v2M98.8 170v2.1M106.9 169h4.1M106.9 170h4.1"/>
<path d="M108.9 167v2M108.9 170v2.1"/>
</g>
<path d="M187.7 34.9h14M211.9 34.9h7.6v11.5" fill="none" stroke="#000080" stroke-width=".25"/>
<circle cx="187.7" cy="34.9" r=".51" fill="#000080"/>
<circle cx="187.7" cy="34.9" r=".51" fill="none" stroke="#000080" stroke-width=".21"/>
<path d="M167.4 34.9h20.3" fill="none" stroke="#000080" stroke-width=".25"/>
<circle cx="187.7" cy="34.9" r=".51" fill="#000080"/>
<circle cx="187.7" cy="34.9" r=".51" fill="none" stroke="#000080" stroke-width=".21"/>
<path d="M187.7 75.6h17.8" fill="none" stroke="#000080" stroke-width=".25"/>
<circle cx="187.7" cy="75.6" r=".51" fill="#000080"/>
<circle cx="187.7" cy="75.6" r=".51" fill="none" stroke="#000080" stroke-width=".21"/>
<path d="M167.4 75.6h20.3" fill="none" stroke="#000080" stroke-width=".25"/>
<circle cx="187.7" cy="75.6" r=".51" fill="#000080"/>
<circle cx="187.7" cy="75.6" r=".51" fill="none" stroke="#000080" stroke-width=".21"/>
<path d="M187.7 74.3v2.5" fill="none" stroke="#000080" stroke-width=".25"/>
<circle cx="187.7" cy="75.6" r=".51" fill="#000080"/>
<circle cx="187.7" cy="75.6" r=".51" fill="none" stroke="#000080" stroke-width=".21"/>
<path d="M205.5 78.1h-5v8.9M248.8 75.6h17.7" fill="none" stroke="#000080" stroke-width=".25"/>
<circle cx="248.8" cy="75.6" r=".51" fill="#000080"/>
<circle cx="248.8" cy="75.6" r=".51" fill="none" stroke="#000080" stroke-width=".21"/>
<path d="M228.4 75.6h20.4" fill="none" stroke="#000080" stroke-width=".25"/>
<circle cx="248.8" cy="75.6" r=".51" fill="#000080"/>
<circle cx="248.8" cy="75.6" r=".51" fill="none" stroke="#000080" stroke-width=".21"/>
<path d="M248.8 74.3v2.5" fill="none" stroke="#000080" stroke-width=".25"/>
<circle cx="248.8" cy="75.6" r=".51" fill="#000080"/>
<circle cx="248.8" cy="75.6" r=".51" fill="none" stroke="#000080" stroke-width=".21"/>
<path d="M187.7 33.7v2.5M266.5 78.1h-5v8.9" fill="none" stroke="#000080" stroke-width=".25"/>
<circle cx="187.7" cy="34.9" r=".51" fill="#000080"/>
<circle cx="187.7" cy="34.9" r=".51" fill="none" stroke="#000080" stroke-width=".21"/>
<path d="M42.8 51.4h7.7" fill="none" stroke="#000080" stroke-width=".25"/>
<circle cx="45.4" cy="51.4" r=".51" fill="#000080"/>
<circle cx="45.4" cy="51.4" r=".51" fill="none" stroke="#000080" stroke-width=".21"/>
<path d="M45.4 51.4v2.6" fill="none" stroke="#000080" stroke-width=".25"/>
<circle cx="45.4" cy="51.4" r=".51" fill="#000080"/>
<circle cx="45.4" cy="51.4" r=".51" fill="none" stroke="#000080" stroke-width=".21"/>
<path d="M58.1 34.9v1.3h7.6M58.1 23.5v1.3M12.3 51.4h20.4M58.1 56.5v10.2M65.7 43.8h-7.6v2.6M45.4 64.1v2.6M42.8 109.8h7.7" fill="none" stroke="#000080" stroke-width=".25"/>
<circle cx="45.4" cy="109.8" r=".51" fill="#000080"/>
<circle cx="45.4" cy="109.8" r=".51" fill="none" stroke="#000080" stroke-width=".21"/>
<path d="M45.4 109.8v2.6" fill="none" stroke="#000080" stroke-width=".25"/>
<circle cx="45.4" cy="109.8" r=".51" fill="#000080"/>
<circle cx="45.4" cy="109.8" r=".51" fill="none" stroke="#000080" stroke-width=".21"/>
<path d="M116.6 51.4h7.6M58.1 93.3v1.3h7.6M58.1 81.9v1.3M12.3 109.8h20.4M58.1 114.9v10.2M65.7 102.2h-7.6v2.6M45.4 122.5v2.6" fill="none" stroke="#000080" stroke-width=".25"/>
<circle cx="119.1" cy="51.4" r=".51" fill="#000080"/>
<circle cx="119.1" cy="51.4" r=".51" fill="none" stroke="#000080" stroke-width=".21"/>
<path d="M119.1 51.4v2.6" fill="none" stroke="#000080" stroke-width=".25"/>
<circle cx="119.1" cy="51.4" r=".51" fill="#000080"/>
<circle cx="119.1" cy="51.4" r=".51" fill="none" stroke="#000080" stroke-width=".21"/>
<path d="M131.8 34.9v1.3h7.6M131.8 23.5v1.3M86.1 51.4h20.3M131.8 56.5v10.2M139.4 43.8h-7.6v2.6M119.1 64.1v2.6M253.8 144.1h-5v22.9" fill="none" stroke="#000080" stroke-width=".25"/>
<circle cx="248.8" cy="154.3" r=".51" fill="#000080"/>
<circle cx="248.8" cy="154.3" r=".51" fill="none" stroke="#000080" stroke-width=".21"/>
<circle cx="248.8" cy="156.8" r=".51" fill="#000080"/>
<circle cx="248.8" cy="156.8" r=".51" fill="none" stroke="#000080" stroke-width=".21"/>
<path d="M248.8 154.3h5" fill="none" stroke="#000080" stroke-width=".25"/>
<circle cx="248.8" cy="154.3" r=".51" fill="#000080"/>
<circle cx="248.8" cy="154.3" r=".51" fill="none" stroke="#000080" stroke-width=".21"/>
<path d="M264 111.1h5.1v10.2h-5.1" fill="none" stroke="#000080" stroke-width=".25"/>
<circle cx="269.1" cy="111.1" r=".51" fill="#000080"/>
<circle cx="269.1" cy="111.1" r=".51" fill="none" stroke="#000080" stroke-width=".21"/>
<path d="M248.8 121.3h5" fill="none" stroke="#000080" stroke-width=".25"/>
<circle cx="248.8" cy="121.3" r=".51" fill="#000080"/>
<circle cx="248.8" cy="121.3" r=".51" fill="none" stroke="#000080" stroke-width=".21"/>
<path d="M248.8 111.1h5" fill="none" stroke="#000080" stroke-width=".25"/>
<circle cx="248.8" cy="111.1" r=".51" fill="#000080"/>
<circle cx="248.8" cy="111.1" r=".51" fill="none" stroke="#000080" stroke-width=".21"/>
<path d="M269.1 111.1h2.5" fill="none" stroke="#000080" stroke-width=".25"/>
<circle cx="269.1" cy="111.1" r=".51" fill="#000080"/>
<circle cx="269.1" cy="111.1" r=".51" fill="none" stroke="#000080" stroke-width=".21"/>
<path d="M159.8 131.4h30.5M159.8 134h30.5M159.8 139h30.5M159.8 151.7h30.5M159.8 154.3h30.5M159.8 156.8h30.5M248.8 156.8h5" fill="none" stroke="#000080" stroke-width=".25"/>
<circle cx="248.8" cy="156.8" r=".51" fill="#000080"/>
<circle cx="248.8" cy="156.8" r=".51" fill="none" stroke="#000080" stroke-width=".21"/>
<path d="M248.8 108.6v30.4h5" fill="none" stroke="#000080" stroke-width=".25"/>
<circle cx="248.8" cy="139" r=".51" fill="#000080"/>
<circle cx="248.8" cy="139" r=".51" fill="none" stroke="#000080" stroke-width=".21"/>
<circle cx="248.8" cy="121.3" r=".51" fill="#000080"/>
<circle cx="248.8" cy="121.3" r=".51" fill="none" stroke="#000080" stroke-width=".21"/>
<circle cx="248.8" cy="111.1" r=".51" fill="#000080"/>
<circle cx="248.8" cy="111.1" r=".51" fill="none" stroke="#000080" stroke-width=".21"/>
<path d="M231 131.4h22.8M231 134h22.8M248.8 139h-12.8v7.7h-5M253.8 136.5h-20.3v2.5h-2.5M253.8 141.6h-15.2v10.1h-7.6M253.8 146.7h-12.7v7.6h-10.1M253.8 149.2h-10.1v7.6h-12.7" fill="none" stroke="#000080" stroke-width=".25"/>
<circle cx="248.8" cy="139" r=".51" fill="#000080"/>
<circle cx="248.8" cy="139" r=".51" fill="none" stroke="#000080" stroke-width=".21"/>
<path d="M231 144.1h15.2v7.6h7.6" fill="none" stroke="#000080" stroke-width=".25"/>
<circle cx="246.2" cy="144.1" r=".51" fill="#000080"/>
<circle cx="246.2" cy="144.1" r=".51" fill="none" stroke="#000080" stroke-width=".21"/>
<path d="M159.8 121.3h86.4v22.8" fill="none" stroke="#000080" stroke-width=".25"/>
<circle cx="246.2" cy="144.1" r=".51" fill="#000080"/>
<circle cx="246.2" cy="144.1" r=".51" fill="none" stroke="#000080" stroke-width=".21"/>
<circle cx="228.4" cy="121.3" r=".51" fill="#000080"/>
<circle cx="228.4" cy="121.3" r=".51" fill="none" stroke="#000080" stroke-width=".21"/>
<path d="M185.2 108.6v35.5h5.1" fill="none" stroke="#000080" stroke-width=".25"/>
<circle cx="185.2" cy="144.1" r=".51" fill="#000080"/>
<circle cx="185.2" cy="144.1" r=".51" fill="none" stroke="#000080" stroke-width=".21"/>
<path d="M185.2 144.1v2.6h5.1" fill="none" stroke="#000080" stroke-width=".25"/>
<circle cx="185.2" cy="144.1" r=".51" fill="#000080"/>
<circle cx="185.2" cy="144.1" r=".51" fill="none" stroke="#000080" stroke-width=".21"/>
<path d="M228.4 118.7v2.6" fill="none" stroke="#000080" stroke-width=".25"/>
<circle cx="228.4" cy="121.3" r=".51" fill="#000080"/>
<circle cx="228.4" cy="121.3" r=".51" fill="none" stroke="#000080" stroke-width=".21"/>
<path d="M12.3 142.9h25.5M12.3 150.5h25.5M12.3 158.1h25.5M70.8 142.9h53.4M124.2 145.4h-48.3v5.1h-5.1M124.2 147.9h-45.8v10.2h-7.6M12.3 165.7h25.5M63.2 178.4v2.5" fill="none" stroke="#000080" stroke-width=".25"/>
<circle cx="98.8" cy="147.9" r=".51" fill="#000080"/>
<circle cx="98.8" cy="147.9" r=".51" fill="none" stroke="#000080" stroke-width=".21"/>
<path d="M124.2 150.5h-43.2v15.2h-10.2" fill="none" stroke="#000080" stroke-width=".25"/>
<circle cx="88.6" cy="150.5" r=".51" fill="#000080"/>
<circle cx="88.6" cy="150.5" r=".51" fill="none" stroke="#000080" stroke-width=".21"/>
<path d="M108.9 130.2v7.6h15.3M124.2 140.3h-5.1v40.6" fill="none" stroke="#000080" stroke-width=".25"/>
<circle cx="108.9" cy="137.8" r=".51" fill="#000080"/>
<circle cx="108.9" cy="137.8" r=".51" fill="none" stroke="#000080" stroke-width=".21"/>
<path d="M98.8 140.3v7.6M88.6 174.6v6.3M98.8 174.6v6.3" fill="none" stroke="#000080" stroke-width=".25"/>
<circle cx="98.8" cy="147.9" r=".51" fill="#000080"/>
<circle cx="98.8" cy="147.9" r=".51" fill="none" stroke="#000080" stroke-width=".21"/>
<path d="M98.8 147.9v16.5" fill="none" stroke="#000080" stroke-width=".25"/>
<circle cx="98.8" cy="147.9" r=".51" fill="#000080"/>
<circle cx="98.8" cy="147.9" r=".51" fill="none" stroke="#000080" stroke-width=".21"/>
<path d="M88.6 150.5v13.9" fill="none" stroke="#000080" stroke-width=".25"/>
<circle cx="88.6" cy="150.5" r=".51" fill="#000080"/>
<circle cx="88.6" cy="150.5" r=".51" fill="none" stroke="#000080" stroke-width=".21"/>
<path d="M88.6 140.3v10.2" fill="none" stroke="#000080" stroke-width=".25"/>
<circle cx="88.6" cy="150.5" r=".51" fill="#000080"/>
<circle cx="88.6" cy="150.5" r=".51" fill="none" stroke="#000080" stroke-width=".21"/>
<path d="M108.9 137.8v26.6M108.9 174.6v6.3" fill="none" stroke="#000080" stroke-width=".25"/>
<circle cx="108.9" cy="137.8" r=".51" fill="#000080"/>
<circle cx="108.9" cy="137.8" r=".51" fill="none" stroke="#000080" stroke-width=".21"/>
<text font-size="3.5" fill="#800000" x="179.6" y="184.3">User Interface</text>
<g font-size="2.8" fill="#000080">
<text x="180.1" y="189.5">A4</text>
<text x="199.8" y="189.5">14</text>
<text x="224.6" y="189.2">0.1</text>
</g>
<g font-size="2.3">
<text x="37.9" y="11.6">1</text>
<text x="110.8" y="11.6">2</text>
<text x="183.9" y="11.6">3</text>
<text x="256.9" y="11.6">4</text>
<text x="3.9" y="33.1">A</text>
<text x="291.2" y="33.1">A</text>
<text x="70.1" y="36.9">1</text>
<text x="70.1" y="39.5">2</text>
<text x="70.1" y="42">3</text>
<text x="143.8" y="36.9">1</text>
<text x="143.8" y="39.5">2</text>
<text x="143.8" y="42">3</text>
<text x="70.1" y="44.5">4</text>
<text x="143.8" y="44.5">4</text>
<text x="209.9" y="76.3">1</text>
<text x="270.9" y="76.3">1</text>
<text x="4.1" y="81.4">B</text>
<text x="209.9" y="78.8">2</text>
<text x="270.9" y="78.8">2</text>
<text x="291.3" y="81.4">B</text>
<text x="70.1" y="95.4">1</text>
<text x="70.1" y="97.9">2</text>
<text x="70.1" y="100.4">3</text>
<text x="70.1" y="103">4</text>
<text x="4" y="129.6">C</text>
<text x="192.3" y="130.9">9</text>
<text x="227.9" y="130.9">8</text>
<text x="291.3" y="129.6">C</text>
<text x="191.1" y="133.4">10</text>
<text x="197.2" y="134.7">DATA3</text>
<text x="197.2" y="132.1">DATA2</text>
<text x="213.8" y="132.1">SDDATA2</text>
<text x="213.9" y="134.7">SDDATA3</text>
<text x="227.9" y="133.4">7</text>
<text x="260.7" y="132.1">1</text>
<text x="260.7" y="134.7">2</text>
<text x="260.7" y="137.3">3</text>
<text x="265.3" y="132.1">DAT2</text>
<text x="265.3" y="134.7">CD/DAT3</text>
<text x="265.3" y="137.3">CMD</text>
<text x="40" y="142.4">1</text>
<text x="67.8" y="142.4">8</text>
<text x="128.5" y="138.5">1</text>
<text x="128.5" y="141.1">2</text>
<text x="128.5" y="143.6">3</text>
<text x="131.8" y="138.5">VDD</text>
<text x="131.8" y="141.1">GND</text>
<text x="131.8" y="143.6">SCL</text>
<text x="191.1" y="143.6">12</text>
<text x="191.4" y="138.5">11</text>
<text x="197.2" y="139.8">CMD</text>
<text x="216.1" y="139.8">SDCMD</text>
<text x="227.9" y="138.5">6</text>
<text x="227.9" y="143.6">5</text>
<text x="260.7" y="139.8">4</text>
<text x="260.7" y="142.4">5</text>
<text x="265.3" y="139.8">Vdd</text>
<text x="265.3" y="142.4">CLK</text>
<text x="39.7" y="150">2</text>
<text x="67.8" y="150">7</text>
<text x="128.5" y="146.2">4</text>
<text x="128.5" y="148.7">5</text>
<text x="131.8" y="146.2">SDA</text>
<text x="131.8" y="148.7">GPIO</text>
<text x="191.3" y="146.2">13</text>
<text x="197.2" y="147.4">ESD1</text>
<text x="197.2" y="144.9">VCC</text>
<text x="218.9" y="144.9">ESD3</text>
<text x="219" y="147.4">ESD1</text>
<text x="227.9" y="146.2">4</text>
<text x="260.7" y="144.9">6</text>
<text x="260.7" y="147.4">7</text>
<text x="260.7" y="150">8</text>
<text x="265.3" y="144.9">Vss</text>
<text x="265.3" y="147.4">DAT0</text>
<text x="265.3" y="150">DAT1</text>
<text x="128.5" y="151.2">6</text>
<text x="131.8" y="151.2">XSHUT</text>
<text x="191.1" y="151.2">14</text>
<text x="191.2" y="153.8">15</text>
<text x="197.2" y="152.5">CLK</text>
<text x="197.2" y="155">DATA0</text>
<text x="213.7" y="155">SDDATA0</text>
<text x="216.6" y="152.5">SDCLK</text>
<text x="227.9" y="151.2">3</text>
<text x="227.9" y="153.8">2</text>
<text x="260.7" y="152.5">9</text>
<text x="260.7" y="155">10</text>
<text x="265.3" y="152.5">DET_LVR</text>
<text x="265.3" y="155">DET_SW</text>
<text x="39.9" y="157.6">3</text>
<text x="67.8" y="157.6">6</text>
<text x="191.1" y="156.3">16</text>
<text x="197.2" y="157.6">DATA1</text>
<text x="211.4" y="160.1" transform="rotate(-90 211.4 160.1)">GND</text>
<text x="214" y="157.6">SDDATA1</text>
<text x="227.9" y="156.3">1</text>
<text x="265.3" y="157.6">SHELL</text>
<text x="39.7" y="165.2">4</text>
<text x="67.8" y="165.2">5</text>
<text x="210.2" y="166.1" transform="rotate(-90 210.2 166.1)">17</text>
<text x="4" y="177.8">D</text>
<text x="62.7" y="178.2" transform="rotate(-90 62.7 178.2)">GP</text>
<text x="291.2" y="177.8">D</text>
<text x="173.8" y="184.3">Title</text>
<text x="173.8" y="189.3">Size:</text>
<text x="191.6" y="189.3">Number:</text>
<text x="214.5" y="189.3">Revision:</text>
<text x="173.8" y="193.1">Date: 12.03.2022</text>
<text x="173.8" y="195.7">File:</text>
<text x="195.4" y="193.1">Time: 2:00:43</text>
<text x="214.5" y="193.1">Sheet14 of 51</text>
<text x="37.9" y="199.5">1</text>
<text x="110.8" y="199.5">2</text>
<text x="183.9" y="199.5">3</text>
<text x="256.9" y="199.5">4</text>
</g>
<g font-size="2.3" fill="#800000">
<text x="56.1" y="20.4">+7V</text>
<text x="129.8" y="20.4">+7V</text>
<text x="185.2" y="20.4">+3V3</text>
<text x="167.4" y="34.4">Reed Switche 1</text>
<text x="12.3" y="50.9">PWM_UV_LED1</text>
<text x="86.1" y="50.9">PWM_UV_LED3</text>
<text x="185.3" y="53.5">GND</text>
<text x="217.1" y="53.5">GND</text>
<text x="185.2" y="61.1">+3V3</text>
<text x="246.3" y="61.1">+3V3</text>
<text x="43" y="73.8">GND</text>
<text x="55.6" y="73.8">GND</text>
<text x="116.7" y="73.8">GND</text>
<text x="129.4" y="73.8">GND</text>
<text x="167.4" y="75">Reed Switche 2</text>
<text x="228.4" y="75">Reed Switche 3</text>
<text x="56.1" y="78.8">+7V</text>
<text x="185.3" y="94.1">GND</text>
<text x="198.1" y="94.1">GND</text>
<text x="246.4" y="94.1">GND</text>
<text x="259" y="94.1">GND</text>
<text x="182.7" y="105.5">+3V3</text>
<text x="225.9" y="105.5">+3V3</text>
<text x="246.3" y="105.5">+3V3</text>
<text x="12.3" y="109.3">PWM_UV_LED2</text>
<text x="277.2" y="111.9">GND</text>
<text x="159.8" y="120.7">SD.C_DET</text>
<text x="86.1" y="127.1">+3V3</text>
<text x="96.2" y="127.1">+3V3</text>
<text x="106.5" y="127.1">+3V3</text>
<text x="159.8" y="130.9">SD.DAT2</text>
<text x="43" y="132.1">GND</text>
<text x="55.6" y="132.1">GND</text>
<text x="159.8" y="133.4">SD.DAT3</text>
<text x="12.3" y="142.4">I2C_SYS_SCL</text>
<text x="159.8" y="138.5">SD.CMD</text>
<text x="12.3" y="150">I2C_SYS_SDA</text>
<text x="159.8" y="153.8">SD.DAT0</text>
<text x="159.8" y="151.2">SD.CLK</text>
<text x="12.3" y="157.6">Lidar_GPIO</text>
<text x="159.8" y="156.3">SD.DAT1</text>
<text x="12.3" y="165.2">Lidar_XSHUT</text>
<text x="208.2" y="174">GND</text>
<text x="246.4" y="174">GND</text>
<text x="60.8" y="188.1">GND</text>
<text x="86.2" y="188.1">GND</text>
<text x="96.3" y="188.1">GND</text>
<text x="106.6" y="188.1">GND</text>
<text x="116.7" y="188.1">GND</text>
</g>
<g font-size="2.3" fill="#000080">
<text x="59.1" y="29.3">R99</text>
<text x="132.9" y="29.3">R105</text>
<text x="189" y="28">R106</text>
<text x="59.1" y="31.9">1%</text>
<text x="59.1" y="34.4">50 Ohm</text>
<text x="68.3" y="34.4">P4</text>
<text x="132.9" y="31.9">1%</text>
<text x="132.9" y="34.4">50 Ohm P7</text>
<text x="189" y="30.6">100 kOhm</text>
<text x="204.1" y="32.9">SR1</text>
<text x="190" y="40.5">C118</text>
<text x="198" y="38.2">RI80SMDM-0510-G1</text>
<text x="51.8" y="47.1">Q7</text>
<text x="68.3" y="47.1">5019510430</text>
<text x="125.5" y="47.1">Q9</text>
<text x="142" y="47.1">5019510430</text>
<text x="190" y="43">100nF</text>
<text x="190" y="45.5">50V</text>
<text x="35.3" y="49.9">R95</text>
<text x="108.9" y="49.9">R103</text>
<text x="35.3" y="54.5">1%</text>
<text x="35.3" y="57">200R</text>
<text x="46.4" y="58.5">R97</text>
<text x="108.9" y="54.5">1%</text>
<text x="108.9" y="57">200R</text>
<text x="120.2" y="58.5">R104</text>
<text x="46.4" y="61.1">10kR</text>
<text x="46.4" y="63.6">1%</text>
<text x="120.2" y="61.1">10kR</text>
<text x="120.2" y="63.6">1%</text>
<text x="63.9" y="70.5" transform="rotate(-90 63.9 70.5)">BSS816NWH6327XTSA1</text>
<text x="137.7" y="70.5" transform="rotate(-90 137.7 70.5)">BSS816NWH6327XTSA1</text>
<text x="189" y="68.7">R107</text>
<text x="189" y="71.2">100 kOhm</text>
<text x="250.1" y="68.7">R109</text>
<text x="250.1" y="71.2">100 kOhm</text>
<text x="208.1" y="73.8">P8</text>
<text x="269.1" y="73.8">P9</text>
<text x="190" y="83.6">100nF</text>
<text x="190" y="81.1">C119</text>
<text x="208.1" y="81.4">REED</text>
<text x="251.1" y="83.6">100nF</text>
<text x="251.1" y="81.1">C120</text>
<text x="269.1" y="81.4">REED</text>
<text x="59.1" y="87.7">R100</text>
<text x="190" y="86.2">50V</text>
<text x="251.1" y="86.2">50V</text>
<text x="59.1" y="90.2">1%</text>
<text x="59.1" y="92.8">50 Ohm</text>
<text x="68.3" y="92.8">P5</text>
<text x="51.8" y="105.5">Q8</text>
<text x="68.3" y="105.5">5019510430</text>
<text x="35.3" y="112.9">1%</text>
<text x="35.3" y="108.3">R96</text>
<text x="229.7" y="113.1">R108</text>
<text x="256.2" y="108.3">C121</text>
<text x="35.3" y="115.4">200R</text>
<text x="46.4" y="119.5">10kR</text>
<text x="46.4" y="116.9">R98</text>
<text x="229.7" y="115.7">100 kOhm</text>
<text x="251.3" y="114.4">2.2uF</text>
<text x="256.2" y="118.4">C122</text>
<text x="261.5" y="114.4">6.3V</text>
<text x="46.4" y="122">1%</text>
<text x="195.4" y="125.8">U13</text>
<text x="251.3" y="124.5">100nF</text>
<text x="261.5" y="124.5">50V</text>
<text x="63.9" y="128.9" transform="rotate(-90 63.9 128.9)">BSS816NWH6327XTSA1</text>
<text x="259" y="129.6">X8</text>
<text x="89.6" y="134.7">R101</text>
<text x="89.6" y="137.3">DNP*</text>
<text x="99.8" y="134.7">R102</text>
<text x="99.8" y="137.3">DNP*</text>
<text x="126.8" y="136">P6</text>
<text x="51.8" y="138.5">U12</text>
<text x="126.8" y="153.8">Lidar</text>
<text x="259" y="160.1">uSD Card</text>
<text x="211.9" y="165.2">CM1624-08DE</text>
<text x="90.9" y="168.7">C115</text>
<text x="90.9" y="171.2">DNP*</text>
<text x="101.1" y="168.7">C116</text>
<text x="101.1" y="171.2">DNP*</text>
<text x="111.3" y="171.2">100nF</text>
<text x="111.3" y="173.8">50V</text>
<text x="111.3" y="168.7">C117</text>
<text x="42.9" y="176.6">NUF4401MNT1G</text>
<text x="237.3" y="183">Acme_CPU</text>
<text x="237.3" y="185.5">30 NGould St suite 4000</text>
<text x="237.3" y="188.1">Sheridan WY82801</text>
<text x="180.1" y="195.7">8. PERIPH.SchDoc</text>
</g>
</svg>
